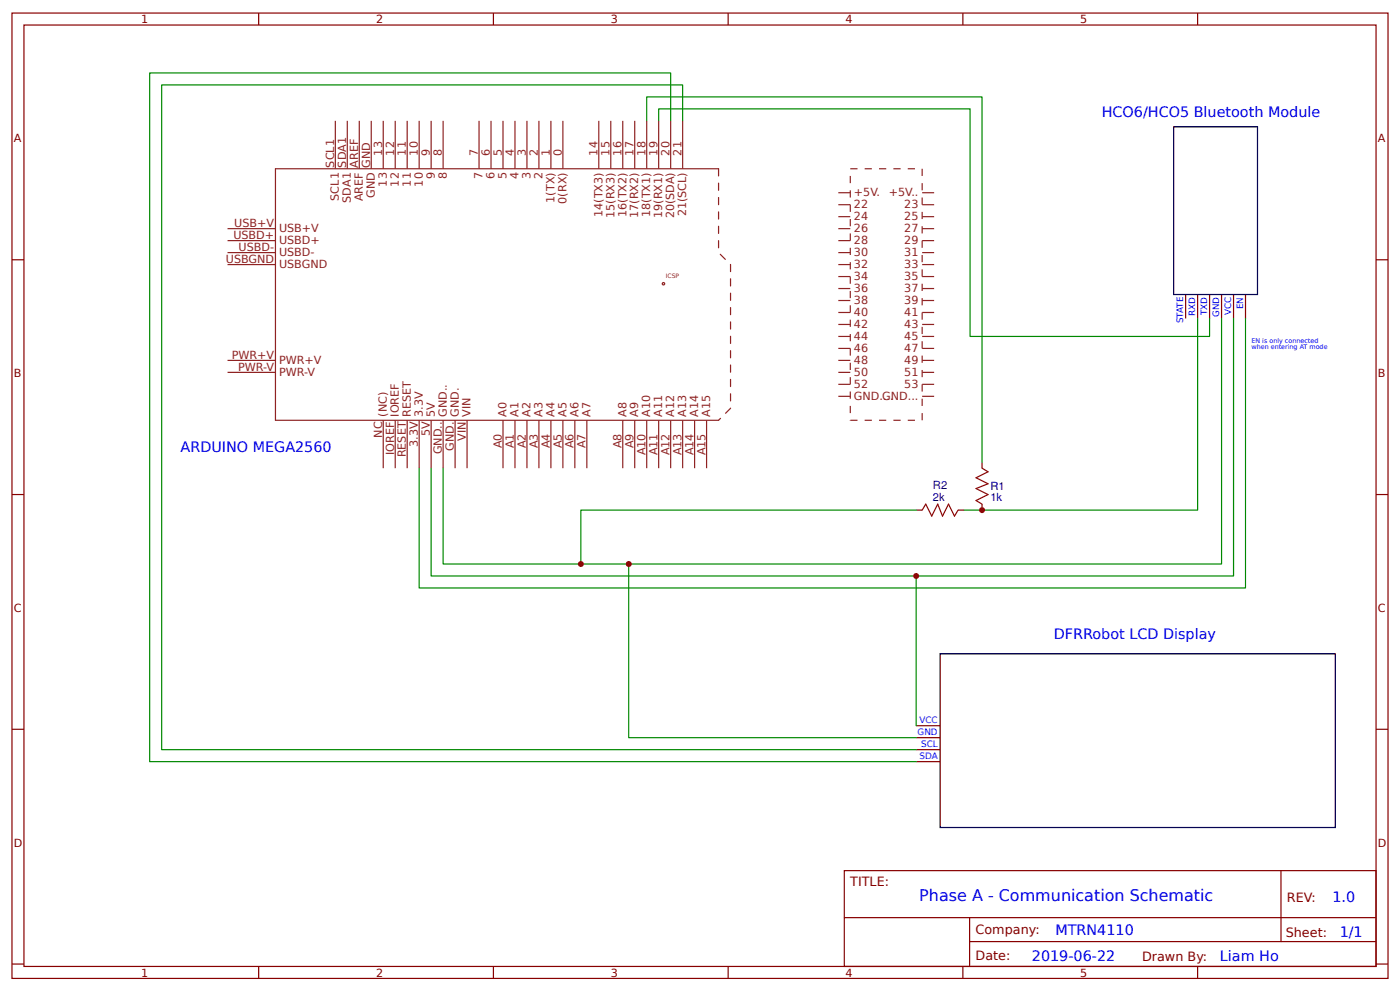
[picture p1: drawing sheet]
<svg xmlns="http://www.w3.org/2000/svg" width="309mm" height="219mm" viewBox="0 0 309 219" stroke-linecap="round" stroke-linejoin="round" font-family="sans-serif">
<g fill="none" stroke="#800" stroke-width=".26">
<path d="M2.6 2.9h304.1v213.2h-304.1zM5.3 5.5h298.7v208h-298.7zM57.1 2.9v2.6M109 2.9v2.6M160.9 2.9v2.6M212.7 2.9v2.6M264.6 2.9v2.6M2.6 57.4h2.7M304 57.4h2.7M261.9 65.1v5.3M264.6 65.1v5.3M267.2 65.1v5.3"/>
<path d="M269.9 65.1v5.3M272.5 65.1v5.3M275.2 65.1v5.3M2.6 109.2h2.7M202.4 112.7h1.3M211.7 112.7h1.3M217 102.1v1.3M217 111.4v1.3M304 109.2h2.7M2.6 161.1h2.7M202.4 160.3h5.3M202.4 163h5.3"/>
<path d="M202.4 165.6h5.3M202.4 168.2h5.3M304 161.1h2.7M186.5 192.3h117.5v21.2h-117.5zM283 192.3v15.7M2.6 213h2.7M57.1 213.5v2.6M109 213.5v2.6M160.9 213.5v2.6M186.6 202.7h117.3M212.7 213.5v2.6M214.2 208h89.7"/>
<path d="M214.2 202.7v10.6M264.6 213.5v2.6M304 213h2.7"/>
</g>
<path d="M203.7 112.7l.8-1.3 1.3 2.6 1.4-2.6 1 2.6 1.3-2.6 1.4 2.6 .8-1.3M217 103.4l1.3 .8-2.7 1.3 2.7 1.4-2.7 1 2.7 1.3-2.7 1.4 1.4 .8" fill="none" stroke="#a00000" stroke-width=".26"/>
<path d="M142.9 26.7v-5.3h74.1v80.7M145.5 26.7v-2.6h68.8v50.2h52.9v-3.9M148.2 26.7v-10.6h-115.1v152.1h169.3M150.8 26.7v-7.9h-115.1v146.8h166.7M264.6 70.4v42.3h-51.6M269.9 70.4v54.2h-131v38.4h63.5M272.5 70.4v56.8h-177.3v-23.8M275.2 70.4v59.5h-182.6v-26.5M97.9 103.4v21.2h41M202.4 112.7h-74.1v11.9M202.4 127.2v33.1" fill="none" stroke="#080" stroke-width=".26"/>
<path d="M259.3 28h18.5v37.1h-18.5zM207.7 144.4h87.3v38.4h-87.3z" fill="none" stroke="#000" stroke-width=".26"/>
<g fill="none" stroke="#8d2323" stroke-width=".26">
<path d="M74.1 26.7v10.6M76.7 26.7v10.6M79.4 26.7v10.6M82 26.7v10.6M84.7 26.7v10.6M87.3 26.7v10.6M90 26.7v10.6M92.6 26.7v10.6M95.2 26.7v10.6M97.9 26.7v10.6M105.8 26.7v10.6M108.5 26.7v10.6"/>
<path d="M111.1 26.7v10.6M113.8 26.7v10.6M116.4 26.7v10.6M119.1 26.7v10.6M121.7 26.7v10.6M124.4 26.7v10.6M132.3 26.7v10.6M134.9 26.7v10.6M137.6 26.7v10.6M140.2 26.7v10.6M142.9 26.7v10.6M145.5 26.7v10.6"/>
<path d="M148.2 26.7v10.6M150.8 26.7v10.6M158.7 37.3h-97.8v55.5h97.8M50.3 58.4h10.6M50.3 55.8h10.6M50.3 53.2h10.6M50.3 50.5h10.6M185.2 58.4h2.7M185.2 55.8h2.7M185.2 53.2h2.7M185.2 50.5h2.7M185.2 42.6h2.7"/>
<path d="M185.2 45.2h2.7M185.2 47.9h2.7M203.7 58.4h2.7M203.7 55.8h2.7M203.7 53.2h2.7M203.7 50.5h2.7M203.7 42.6h2.7M203.7 45.2h2.7M203.7 47.9h2.7M50.3 79.6h10.6M185.2 79.6h2.7M185.2 61.1h2.7"/>
<path d="M185.2 63.7h2.7M185.2 66.4h2.7M185.2 69h2.7M185.2 71.7h2.7M185.2 74.3h2.7M185.2 77h2.7M203.7 79.6h2.7M203.7 61.1h2.7M203.7 63.7h2.7M203.7 66.4h2.7M203.7 69h2.7M203.7 71.7h2.7"/>
<path d="M203.7 74.3h2.7M203.7 77h2.7M50.3 82.3h10.6M84.7 92.8v10.6M87.3 92.8v10.6M90 92.8v10.6M92.6 92.8v10.6M95.2 92.8v10.6M97.9 92.8v10.6M100.5 92.8v10.6M103.2 92.8v10.6M111.1 92.8v10.6"/>
<path d="M113.8 92.8v10.6M116.4 92.8v10.6M119.1 92.8v10.6M121.7 92.8v10.6M124.4 92.8v10.6M127 92.8v10.6M129.6 92.8v10.6M137.6 92.8v10.6M140.2 92.8v10.6M142.9 92.8v10.6M145.5 92.8v10.6M148.2 92.8v10.6"/>
<path d="M150.8 92.8v10.6M153.5 92.8v10.6M156.1 92.8v10.6M185.2 82.3h2.7M185.2 84.9h2.7M185.2 87.6h2.7M203.7 82.3h2.7M203.7 84.9h2.7M203.7 87.6h2.7"/>
<circle cx="146.6" cy="62.7" r=".26"/>
</g>
<path d="M158.7 37.3v18.5l2.7 2.6v31.8l-2.7 2.6" fill="none" stroke="#8d2323" stroke-width=".26" stroke-dasharray="1.6 1.6"/>
<path d="M187.9 37.3h15.8v55.5h-15.8z" fill="none" stroke="#8d2323" stroke-width=".26" stroke-dasharray="1.6 1.6" stroke-linecap="butt"/>
<g fill="#c00">
<circle cx="202.4" cy="127.2" r=".66"/>
<circle cx="217" cy="112.7" r=".66"/>
<circle cx="128.3" cy="124.6" r=".66"/>
<circle cx="138.9" cy="124.6" r=".66"/>
</g>
<text font-size="3.5" fill="#00f" x="203.1" y="199.1">Phase A - Communication Schematic</text>
<g font-size="3.2" fill="#00f">
<text x="243.4" y="25.9">HCO6/HCO5 Bluetooth Module</text>
<text x="39.9" y="99.9">ARDUINO MEGA2560</text>
<text x="232.8" y="141.1">DFRRobot LCD Display</text>
<text x="294.4" y="199.3">1.0</text>
<text x="233.2" y="206.4">MTRN4110</text>
<text x="296" y="207">1/1</text>
<text x="228" y="212.3">2019-06-22</text>
<text x="269.5" y="212.2">Liam Ho</text>
</g>
<g font-size="2.8" fill="#800">
<text x="187.9" y="195.8">TITLE:</text>
<text x="284.3" y="199.3">REV:</text>
<text x="215.5" y="206.4">Company:</text>
<text x="284.1" y="206.9">Sheet:</text>
<text x="215.5" y="212.2">Date:</text>
<text x="252.3" y="212.2">Drawn By:</text>
</g>
<g font-size="2.5" fill="#800">
<text x="31.2" y="5.1">1</text>
<text x="83.1" y="5.1">2</text>
<text x="134.9" y="5.1">3</text>
<text x="186.8" y="5.1">4</text>
<text x="238.7" y="5.1">5</text>
<text x="3" y="31.5">A</text>
<text x="304.4" y="31.5">A</text>
<text x="3" y="83.3">B</text>
<text x="304.4" y="83.3">B</text>
<text x="3" y="135.2">C</text>
<text x="304.4" y="135.2">C</text>
<text x="3" y="187">D</text>
<text x="304.4" y="187">D</text>
<text x="31.2" y="215.7">1</text>
<text x="83.1" y="215.7">2</text>
<text x="134.9" y="215.7">3</text>
<text x="186.8" y="215.7">4</text>
<text x="238.7" y="215.7">5</text>
</g>
<g font-size="2.5" fill="#8d2323">
<text x="84.4" y="34.4" transform="rotate(-90 84.4 34.4)">13</text>
<text x="87" y="34.4" transform="rotate(-90 87 34.4)">12</text>
<text x="89.7" y="34.4" transform="rotate(-90 89.7 34.4)">11</text>
<text x="92.3" y="34.4" transform="rotate(-90 92.3 34.4)">10</text>
<text x="95" y="34.4" transform="rotate(-90 95 34.4)">9</text>
<text x="97.6" y="34.4" transform="rotate(-90 97.6 34.4)">8</text>
<text x="105.6" y="34.4" transform="rotate(-90 105.6 34.4)">7</text>
<text x="108.2" y="34.4" transform="rotate(-90 108.2 34.4)">6</text>
<text x="110.9" y="34.4" transform="rotate(-90 110.9 34.4)">5</text>
<text x="113.5" y="34.4" transform="rotate(-90 113.5 34.4)">4</text>
<text x="116.2" y="34.4" transform="rotate(-90 116.2 34.4)">3</text>
<text x="118.8" y="34.4" transform="rotate(-90 118.8 34.4)">2</text>
<text x="121.4" y="34.4" transform="rotate(-90 121.4 34.4)">1</text>
<text x="124.1" y="34.4" transform="rotate(-90 124.1 34.4)">0</text>
<text x="132" y="34.4" transform="rotate(-90 132 34.4)">14</text>
<text x="134.7" y="34.4" transform="rotate(-90 134.7 34.4)">15</text>
<text x="137.3" y="34.4" transform="rotate(-90 137.3 34.4)">16</text>
<text x="140" y="34.4" transform="rotate(-90 140 34.4)">17</text>
<text x="142.6" y="34.4" transform="rotate(-90 142.6 34.4)">18</text>
<text x="145.3" y="34.4" transform="rotate(-90 145.3 34.4)">19</text>
<text x="147.9" y="34.4" transform="rotate(-90 147.9 34.4)">20</text>
<text x="150.5" y="34.4" transform="rotate(-90 150.5 34.4)">21</text>
<text x="73.8" y="37" transform="rotate(-90 73.8 37)">SCL1</text>
<text x="76.5" y="37" transform="rotate(-90 76.5 37)">SDA1</text>
<text x="79.1" y="37" transform="rotate(-90 79.1 37)">AREF</text>
<text x="81.8" y="37" transform="rotate(-90 81.8 37)">GND</text>
<text x="85.5" y="41.2" transform="rotate(-90 85.5 41.2)">13</text>
<text x="88.1" y="41.2" transform="rotate(-90 88.1 41.2)">12</text>
<text x="90.8" y="41.2" transform="rotate(-90 90.8 41.2)">11</text>
<text x="93.4" y="41.2" transform="rotate(-90 93.4 41.2)">10</text>
<text x="96" y="39.6" transform="rotate(-90 96 39.6)">9</text>
<text x="98.7" y="39.6" transform="rotate(-90 98.7 39.6)">8</text>
<text x="106.6" y="39.6" transform="rotate(-90 106.6 39.6)">7</text>
<text x="109.3" y="39.6" transform="rotate(-90 109.3 39.6)">6</text>
<text x="111.9" y="39.6" transform="rotate(-90 111.9 39.6)">5</text>
<text x="114.6" y="39.6" transform="rotate(-90 114.6 39.6)">4</text>
<text x="117.2" y="39.6" transform="rotate(-90 117.2 39.6)">3</text>
<text x="119.9" y="39.6" transform="rotate(-90 119.9 39.6)">2</text>
<text x="74.9" y="44.3" transform="rotate(-90 74.9 44.3)">SCL1</text>
<text x="77.5" y="44.8" transform="rotate(-90 77.5 44.8)">SDA1</text>
<text x="80.2" y="44.5" transform="rotate(-90 80.2 44.5)">AREF</text>
<text x="82.8" y="43.7" transform="rotate(-90 82.8 43.7)">GND</text>
<text x="122.5" y="44.8" transform="rotate(-90 122.5 44.8)">1(TX)</text>
<text x="125.1" y="45" transform="rotate(-90 125.1 45)">0(RX)</text>
<text x="133.1" y="47.9" transform="rotate(-90 133.1 47.9)">14(TX3)</text>
<text x="138.4" y="47.9" transform="rotate(-90 138.4 47.9)">16(TX2)</text>
<text x="143.7" y="47.9" transform="rotate(-90 143.7 47.9)">18(TX1)</text>
<text x="151.6" y="47.8" transform="rotate(-90 151.6 47.8)">21(SCL)</text>
<text x="188.6" y="46">22</text>
<text x="188.6" y="43.4">+5V.</text>
<text x="196.4" y="43.4">+5V..</text>
<text x="199.8" y="46">23</text>
<text x="51.6" y="52.9">USBD+</text>
<text x="51.8" y="50.2">USB+V</text>
<text x="61.6" y="53.9">USBD+</text>
<text x="61.6" y="51.3">USB+V</text>
<text x="135.7" y="48.1" transform="rotate(-90 135.7 48.1)">15(RX3)</text>
<text x="141" y="48.1" transform="rotate(-90 141 48.1)">17(RX2)</text>
<text x="146.3" y="48.1" transform="rotate(-90 146.3 48.1)">19(RX1)</text>
<text x="149" y="48.3" transform="rotate(-90 149 48.3)">20(SDA)</text>
<text x="188.6" y="53.9">28</text>
<text x="188.6" y="51.3">26</text>
<text x="188.6" y="48.7">24</text>
<text x="199.8" y="48.7">25</text>
<text x="199.8" y="51.3">27</text>
<text x="199.8" y="53.9">29</text>
<text x="49.9" y="58.2">USBGND</text>
<text x="52.7" y="55.5">USBD-</text>
<text x="61.6" y="59.2">USBGND</text>
<text x="61.6" y="56.6">USBD-</text>
<text x="188.6" y="59.2">32</text>
<text x="188.6" y="56.6">30</text>
<text x="199.8" y="56.6">31</text>
<text x="199.8" y="59.2">33</text>
<text x="188.6" y="64.5">36</text>
<text x="188.6" y="61.9">34</text>
<text x="199.8" y="61.9">35</text>
<text x="199.8" y="64.5">37</text>
<text x="188.6" y="69.8">40</text>
<text x="188.6" y="67.2">38</text>
<text x="199.8" y="67.2">39</text>
<text x="199.8" y="69.8">41</text>
<text x="188.6" y="77.8">46</text>
<text x="188.6" y="75.1">44</text>
<text x="188.6" y="72.5">42</text>
<text x="199.8" y="72.5">43</text>
<text x="199.8" y="75.1">45</text>
<text x="199.8" y="77.8">47</text>
<text x="51.2" y="79.3">PWR+V</text>
<text x="52.6" y="82">PWR-V</text>
<text x="61.6" y="83.1">PWR-V</text>
<text x="61.6" y="80.4">PWR+V</text>
<text x="188.6" y="83.1">50</text>
<text x="188.6" y="80.4">48</text>
<text x="199.8" y="80.4">49</text>
<text x="199.8" y="83.1">51</text>
<text x="188.6" y="88.3">GND....</text>
<text x="188.6" y="85.7">52</text>
<text x="194.9" y="88.3">GND...</text>
<text x="199.8" y="85.7">53</text>
<text x="85.5" y="92" transform="rotate(-90 85.5 92)">(NC)</text>
<text x="88.1" y="92" transform="rotate(-90 88.1 92)">IOREF</text>
<text x="90.8" y="92" transform="rotate(-90 90.8 92)">RESET</text>
<text x="93.4" y="92" transform="rotate(-90 93.4 92)">3.3V</text>
<text x="96" y="92" transform="rotate(-90 96 92)">5V</text>
<text x="98.7" y="92" transform="rotate(-90 98.7 92)">GND..</text>
<text x="101.3" y="92" transform="rotate(-90 101.3 92)">GND.</text>
<text x="104" y="92" transform="rotate(-90 104 92)">VIN</text>
<text x="111.9" y="92" transform="rotate(-90 111.9 92)">A0</text>
<text x="114.6" y="92" transform="rotate(-90 114.6 92)">A1</text>
<text x="117.2" y="92" transform="rotate(-90 117.2 92)">A2</text>
<text x="119.9" y="92" transform="rotate(-90 119.9 92)">A3</text>
<text x="122.5" y="92" transform="rotate(-90 122.5 92)">A4</text>
<text x="125.1" y="92" transform="rotate(-90 125.1 92)">A5</text>
<text x="127.8" y="92" transform="rotate(-90 127.8 92)">A6</text>
<text x="130.4" y="92" transform="rotate(-90 130.4 92)">A7</text>
<text x="138.4" y="92" transform="rotate(-90 138.4 92)">A8</text>
<text x="141" y="92" transform="rotate(-90 141 92)">A9</text>
<text x="143.7" y="92" transform="rotate(-90 143.7 92)">A10</text>
<text x="146.3" y="92" transform="rotate(-90 146.3 92)">A11</text>
<text x="149" y="92" transform="rotate(-90 149 92)">A12</text>
<text x="151.6" y="92" transform="rotate(-90 151.6 92)">A13</text>
<text x="154.3" y="92" transform="rotate(-90 154.3 92)">A14</text>
<text x="156.9" y="92" transform="rotate(-90 156.9 92)">A15</text>
<text x="84.4" y="96.7" transform="rotate(-90 84.4 96.7)">NC</text>
<text x="87" y="100.5" transform="rotate(-90 87 100.5)">IOREF</text>
<text x="89.7" y="101" transform="rotate(-90 89.7 101)">RESET</text>
<text x="92.3" y="98.7" transform="rotate(-90 92.3 98.7)">3.3V</text>
<text x="95" y="96.4" transform="rotate(-90 95 96.4)">5V</text>
<text x="97.6" y="100.3" transform="rotate(-90 97.6 100.3)">GND..</text>
<text x="100.3" y="99.6" transform="rotate(-90 100.3 99.6)">GND.</text>
<text x="102.9" y="97.4" transform="rotate(-90 102.9 97.4)">VIN</text>
<text x="110.9" y="99" transform="rotate(-90 110.9 99)">A0</text>
<text x="113.5" y="99" transform="rotate(-90 113.5 99)">A1</text>
<text x="116.2" y="99" transform="rotate(-90 116.2 99)">A2</text>
<text x="118.8" y="99" transform="rotate(-90 118.8 99)">A3</text>
<text x="121.4" y="99" transform="rotate(-90 121.4 99)">A4</text>
<text x="124.1" y="99" transform="rotate(-90 124.1 99)">A5</text>
<text x="126.7" y="99" transform="rotate(-90 126.7 99)">A6</text>
<text x="129.4" y="99" transform="rotate(-90 129.4 99)">A7</text>
<text x="137.3" y="99" transform="rotate(-90 137.3 99)">A8</text>
<text x="140" y="99" transform="rotate(-90 140 99)">A9</text>
<text x="142.6" y="100.6" transform="rotate(-90 142.6 100.6)">A10</text>
<text x="145.3" y="100.6" transform="rotate(-90 145.3 100.6)">A11</text>
<text x="147.9" y="100.6" transform="rotate(-90 147.9 100.6)">A12</text>
<text x="150.5" y="100.6" transform="rotate(-90 150.5 100.6)">A13</text>
<text x="153.2" y="100.6" transform="rotate(-90 153.2 100.6)">A14</text>
<text x="155.8" y="100.6" transform="rotate(-90 155.8 100.6)">A15</text>
</g>
<g font-size="2.5" fill="#000080">
<text x="206.1" y="110.6">2k</text>
<text x="206.1" y="108.1">R2</text>
<text x="218.8" y="110.6">1k</text>
<text x="218.8" y="108.2">R1</text>
</g>
<g font-size="1.9" fill="#00f">
<text x="261.4" y="71.4" transform="rotate(-90 261.4 71.4)">STATE</text>
<text x="264.1" y="69.8" transform="rotate(-90 264.1 69.8)">RXD</text>
<text x="266.7" y="69.6" transform="rotate(-90 266.7 69.6)">TXD</text>
<text x="269.3" y="70" transform="rotate(-90 269.3 70)">GND</text>
<text x="272" y="69.6" transform="rotate(-90 272 69.6)">VCC</text>
<text x="274.6" y="68.3" transform="rotate(-90 274.6 68.3)">EN</text>
<text x="203.1" y="159.8">VCC</text>
<text x="202.7" y="162.4">GND</text>
<text x="203.2" y="167.7">SDA</text>
<text x="203.5" y="165.1">SCL</text>
</g>
<g font-size="1.4" fill="#00f">
<text x="276.5" y="75.7">EN is only connected</text>
<text x="276.5" y="77.2">when entering AT mode</text>
</g>
<text font-size="1.3" fill="#8d2323" x="147.1" y="61.4">ICSP</text>
</svg>
